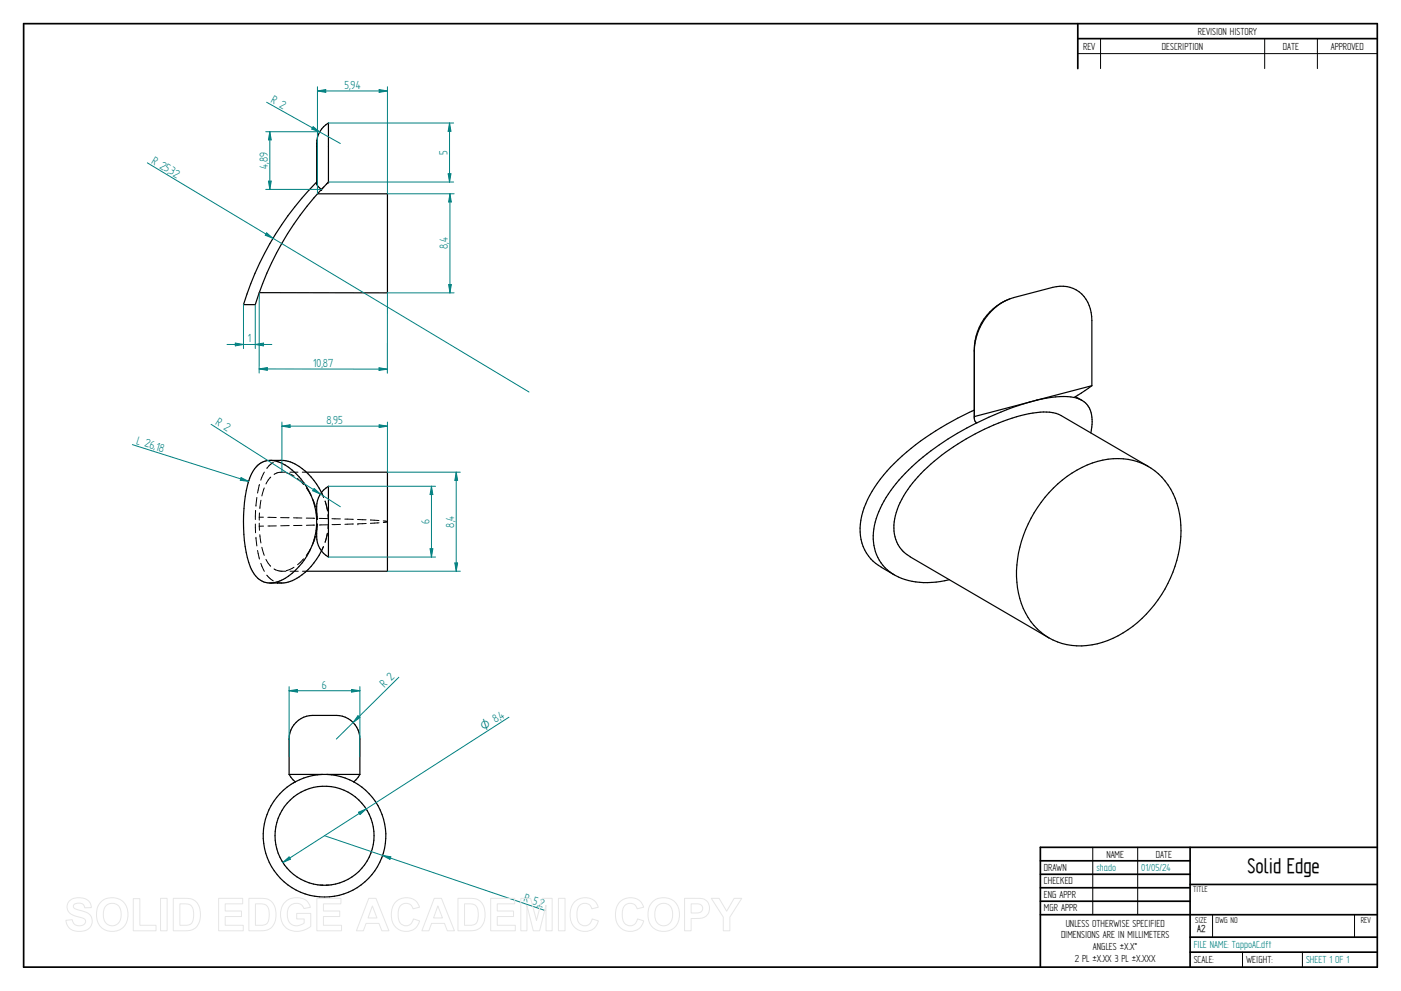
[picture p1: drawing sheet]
<svg xmlns="http://www.w3.org/2000/svg" width="594mm" height="420mm" viewBox="0 0 594 420" stroke-linecap="round" stroke-linejoin="round" font-family="sans-serif">
<g fill="none" stroke="#000" stroke-width=".72">
<path d="M10 10h574v400h-574zM457 10v19.1M457 16.4h127M504.6 359.2v50.8M584 359.2h-142.9v50.8M441.1 365h63.5M441.1 370.7h63.5M441.1 376.4h63.5M504.6 375h79.4M441.1 382.1h63.5M441.1 387.8h142.9M504.6 397.3h79.4"/>
<path d="M504.6 403.7h79.4"/>
</g>
<g fill="none" stroke="#000" stroke-width=".42">
<path d="M466.7 16.4v12.7M536.3 16.4v12.7M558.6 16.4v12.7M457 22.7h127M134.3 77.2h.1M137.3 79.2l-1 1.1M139.3 77.2l-1 1M136.3 80.3h.1M413.1 148.6v.2M115.9 196.1l-2.7 2.4M119.5 195.2l-1.8 .2M108.4 216.5h.1"/>
<path d="M108.4 216.5l-.1 3.8M108.9 210.9l-.4 3.7M109.9 219.3h1.8M109.9 219.3v1.2M110 217.5l-.1 1.8M110 205.4l-.8 3.6M110.7 212.1l-.5 3.5M112 206.9l-1 3.4M112.1 200.2l-1.5 3.4M113.6 219.3l3.5 .1M114.8 202.3l-2 2.9M119 219.5h3.6"/>
<path d="M121.1 200.2l-2.8 .1-2.1 .8M121.4 200.4l3.3 1.5M122.9 200.2h3.5M124.5 219.5l3.5 .1M126.2 202.9l2.6 2.5M126.2 202.9h.1M128.2 200.2h1.7M129.9 219.7l3.6 .1M129.9 206.9l1.9 3M132.6 211.6l1.2 3.3M134.2 216.7l.4 3.6M135.3 219.8l3.6 .1"/>
<path d="M137.2 210.6h.1M137.2 210.6l-.9-1.8 .8 1.8M137.8 212.5l1 3.7M137.9 212.4l.9 3.8M138.8 216.2h.1M139.1 218.2l.2 2-.2-2M140.8 219.9l3.5 .1M108.3 222.2l.1 3.7M108.5 227.8l.4 3.7M109.2 233.4l.8 3.6M109.9 221.8v1.3M109.9 223.1l.1 1.7"/>
<path d="M110.2 226.7l.5 3.5M110.6 238.8l1.5 3.4M111 232l1 3.5M111.8 223.1h-1.9M112.8 237.2l2 2.9M117.2 223h-3.6M122.6 222.8l-3.6 .1M128.1 222.8h-3.6M128.7 236.9l-2.5 2.5M131.8 232.5l-1.9 3M133.5 222.6l-3.6 .1M133.8 227.5h.1"/>
<path d="M133.8 227.5l-1.2 3.3M134.6 222.1l-.4 3.6M137.1 231.7l-.8 1.9M137.2 231.8l-.9 1.8M138.8 226.1l-1 3.8M138.8 226.1l-.9 3.8M139 222.5l-3.6 .1M139.3 222.2l-.2 1.9M144.4 222.3l-3.6 .1M146.2 220.1l3.6 .1M149.9 222.2l-3.6 .1M151.7 220.3l3.5 .1"/>
<path d="M151.8 222.1h.1M155.3 222l-3.5 .1M157.1 220.5l3.6 .2M160.7 221.7l-3.6 .2M162.5 220.9l1.8 .3-1.7 .3M113.2 243.8l2.7 2.5M116.2 241.2l2.2 .9 2.8 .1M117.7 247l1.8 .2M117.7 247h.1M123 242.2h3.5M124.7 240.5l-3.3 1.4M128.3 242.2h1.6"/>
<path d="M124.6 331.8l-.3 .2M125.4 331.4l-.4 .2M149.7 331.3l.2 .1M150.1 331.6h.2M463.4 359.2v28.6M482.4 359.2v28.6M135.7 375.2h1.3M138.3 375.2h1.2M514.2 387.9v9.4M574.4 387.9v9.4M526.9 403.7v6.3M552.3 403.7v6.3"/>
</g>
<g fill="none" stroke="#000" stroke-width=".51">
<path d="M137.2 53.8l2.1-1.6v25l-3 3.1-1.5-1.3-.5-1.1v-17.1a9.9 9.9 0 0 1 2.9-7zM134.3 77.2a126.6 126.6 0 0 0-31.1 52h5a126.8 126.8 0 0 1 28.1-48.9M134.6 82.2h29.7v42l-54.4-.1M428 126.8a23.1 23.1 0 0 0-14.9 21.7v28.7M413.2 149a24.3 24.3 0 0 1 16.6-22.8l16.6-4.4a12.8 12.8 0 0 1 16.5 12.4l.1 29.3M413.1 173.9a110.3 110.3 0 0 0-38.5 27.6 37.1 37.1 0 0 0-9.9 24.1 17.4 17.4 0 0 0 9 14.9M414.1 179.3a100.6 100.6 0 0 0-35.3 27.2 34.1 34.1 0 0 0-8.4 23.4 18.4 18.4 0 0 0 16.4 16.6 36.9 36.9 0 0 0 15.7-.7M436.4 170.5l-23.2 6.1-.1 .7M436.4 170.5a127.1 127.1 0 0 0-22.2 8.8 2.2 2.2 0 0 1-1.1-2M439.7 169.6l-3.3 .9M450 176.2l37.1 21.7M450 176.2a22.4 22.4 0 0 0-15.4-.4 95.3 95.3 0 0 0-47.6 29 30.1 30.1 0 0 0-7.9 20.4 13.4 13.4 0 0 0 6.9 10.9l58.7 34.3"/>
<path d="M455.5 168.5a9.3 9.3 0 0 1 7.6 10.3l-.5 4.8M456.1 168.1l2.7 1.7M463 163.5l-23.3 6.1M463 163.5l-7.6 5a36.9 36.9 0 0 0-15.7 1.1M115.1 195.2a16.1 16.1 0 0 1 10.2 5.4 29.2 29.2 0 0 1 9 19.6M129.9 200.2h34.4v42h-34.4M136.3 208.8a23.8 23.8 0 0 0-15-13.4l-6.9-.2a9.2 9.2 0 0 0-8.2 6.6 63.9 63.9 0 0 0 0 38.6 9.3 9.3 0 0 0 8.1 6.8h5.2a20 20 0 0 0 14.7-10.1l2.1-3.5M137.2 207.8l2.1-1.6v30a10 10 0 0 1-5-8.7v-12.7a10.1 10.1 0 0 1 2.9-7zM446.7 207a37.9 37.9 0 0 1 31.7-12.2 26.7 26.7 0 0 1 21.8 23.1 51.5 51.5 0 0 1-19.9 47.7 33.7 33.7 0 0 1-31.9 6.6 27.6 27.6 0 0 1-16.9-23 51.5 51.5 0 0 1 15.2-42.2zM134.3 222.2a28.3 28.3 0 0 1-16.4 24.4l-2.9 .6M373.7 240.5l5.6 3.3M122.6 328.3h30"/>
<path d="M122.6 328.3l2.6 3.2M136.6 328.3l-5.9 1-5.5 2.2M138.6 328.3l5.9 1 5.5 2.2M150 331.5a26 26 0 0 1 7.7 39.4 26 26 0 0 1-40.2 0 26 26 0 0 1 7.7-39.4M152.6 328.3v-14.9a10 10 0 0 0-10-10.1h-10a10.1 10.1 0 0 0-10 10.1v14.9M152.6 328.3l-2.6 3.2"/>
<circle cx="137.6" cy="354.3" r="21"/>
</g>
<g fill="#000">
<circle cx="139.3" cy="77.2" r=".25"/>
<circle cx="136.3" cy="80.3" r=".25"/>
</g>
<path d="M164.3 82.2h28.3M164.3 124.2h28.3M190.2 120.6h1.2l-.6 3.6z" fill="none" stroke="#008080" stroke-width=".42"/>
<path d="M190.2 120.6h1.2l-.6 3.6z" fill="#008080"/>
<path d="M190.8 82.2l.6 3.4h-1.2z" fill="none" stroke="#008080" stroke-width=".42"/>
<path d="M190.8 82.2l.6 3.4h-1.2z" fill="#008080"/>
<path d="M134.6 36.8v45.4M160.8 38l3.5 .6-3.5 .6zM164.3 36.8v45.4M190.8 82.2v42" fill="none" stroke="#008080" stroke-width=".42"/>
<path d="M160.8 38l3.5 .6-3.5 .6z" fill="#008080"/>
<path d="M134.6 38.6l3.5-.6v1.2z" fill="none" stroke="#008080" stroke-width=".42"/>
<path d="M134.6 38.6l3.5-.6v1.2z" fill="#008080"/>
<path d="M134.6 38.6h29.7M109.9 124.1v34.1M164.3 124.2l-.1 34M160.7 155.9l3.5 .6-3.5 .6z" fill="none" stroke="#008080" stroke-width=".42"/>
<path d="M160.7 155.9l3.5 .6-3.5 .6z" fill="#008080"/>
<path d="M109.9 156.4l3.5-.6v1.2z" fill="none" stroke="#008080" stroke-width=".42"/>
<path d="M109.9 156.4l3.5-.6v1.2z" fill="#008080"/>
<path d="M103.2 129.2v18.6M108.2 129.2v18.6M99.8 145.5l3.4 .5-3.4 .6zM109.9 156.4l54.3 .1" fill="none" stroke="#008080" stroke-width=".42"/>
<path d="M99.8 145.5l3.4 .5-3.4 .6z" fill="#008080"/>
<path d="M108.2 146l3.6-.5v1.1z" fill="none" stroke="#008080" stroke-width=".42"/>
<path d="M108.2 146l3.6-.5v1.1z" fill="#008080"/>
<path d="M62.5 69l161.8 97.2M113.1 98.7l2.7 2.3-3.3-1.3zM96.3 146h19" fill="none" stroke="#008080" stroke-width=".42"/>
<path d="M113.1 98.7l2.7 2.3-3.3-1.3z" fill="#008080"/>
<path d="M113.1 43.3l31.2 17.5M132.8 53.7l2.7 2.2-3.3-1.2z" fill="none" stroke="#008080" stroke-width=".42"/>
<path d="M132.8 53.7l2.7 2.2-3.3-1.2z" fill="#008080"/>
<path d="M139.3 52.2h53.1M139.3 77.2h53.1M190 73.7h1.2l-.6 3.5z" fill="none" stroke="#008080" stroke-width=".42"/>
<path d="M190 73.7h1.2l-.6 3.5z" fill="#008080"/>
<path d="M190.6 52.2l.6 3.5h-1.2z" fill="none" stroke="#008080" stroke-width=".42"/>
<path d="M190.6 52.2l.6 3.5h-1.2z" fill="#008080"/>
<path d="M112.7 55.8h22.9M114.4 55.8l.6 3.5h-1.2zM190.6 52.2v25M112.7 80.3h23.6" fill="none" stroke="#008080" stroke-width=".42"/>
<path d="M114.4 55.8l.6 3.5h-1.2z" fill="#008080"/>
<path d="M113.8 76.8h1.2l-.6 3.5z" fill="none" stroke="#008080" stroke-width=".42"/>
<path d="M113.8 76.8h1.2l-.6 3.5z" fill="#008080"/>
<path d="M114.4 55.8v24.5M164.3 200.2h30.9M192.9 238.7h1.1l-.5 3.5zM164.3 242.2h30.9" fill="none" stroke="#008080" stroke-width=".42"/>
<path d="M192.9 238.7h1.1l-.5 3.5z" fill="#008080"/>
<path d="M193.5 200.2l.5 3.5h-1.1z" fill="none" stroke="#008080" stroke-width=".42"/>
<path d="M193.5 200.2l.5 3.5h-1.1z" fill="#008080"/>
<path d="M119.5 178.9v21.3M164.3 178.9v21.3M160.8 180.1l3.5 .6-3.5 .6zM193.5 200.2v42" fill="none" stroke="#008080" stroke-width=".42"/>
<path d="M160.8 180.1l3.5 .6-3.5 .6z" fill="#008080"/>
<path d="M119.5 180.7l3.5-.6v1.2z" fill="none" stroke="#008080" stroke-width=".42"/>
<path d="M119.5 180.7l3.5-.6v1.2z" fill="#008080"/>
<path d="M56.1 188.5l49.3 15.6M119.5 180.7h44.8M102.2 202.5l3.2 1.6-3.5-.5z" fill="none" stroke="#008080" stroke-width=".42"/>
<path d="M102.2 202.5l3.2 1.6-3.5-.5z" fill="#008080"/>
<path d="M89.5 179.9l54.8 34.9M133.2 207.1l2.6 2.4-3.2-1.4z" fill="none" stroke="#008080" stroke-width=".42"/>
<path d="M133.2 207.1l2.6 2.4-3.2-1.4z" fill="#008080"/>
<path d="M139.3 206.2h45.4M183 206.2l.6 3.5h-1.2zM139.3 236.2h45.4" fill="none" stroke="#008080" stroke-width=".42"/>
<path d="M183 206.2l.6 3.5h-1.2z" fill="#008080"/>
<path d="M182.4 232.7h1.2l-.6 3.5z" fill="none" stroke="#008080" stroke-width=".42"/>
<path d="M182.4 232.7h1.2l-.6 3.5z" fill="#008080"/>
<path d="M183 206.2v30M215.8 304.1l-95.9 61.6M119.9 365.7l2.7-2.4 .6 1z" fill="none" stroke="#008080" stroke-width=".42"/>
<path d="M119.9 365.7l2.7-2.4 .6 1z" fill="#008080"/>
<path d="M152 344.4l3.3-1.4-2.7 2.4z" fill="none" stroke="#008080" stroke-width=".42"/>
<path d="M152 344.4l3.3-1.4-2.7 2.4z" fill="#008080"/>
<path d="M137.6 354.3l93.5 31.7M162.2 362.7l3.5 .6-.4 1.1z" fill="none" stroke="#008080" stroke-width=".42"/>
<path d="M162.2 362.7l3.5 .6-.4 1.1z" fill="#008080"/>
<path d="M169.1 287.1l-26.5 26.3M151.8 303.4l.8 .8-2.9 2.1z" fill="none" stroke="#008080" stroke-width=".42"/>
<path d="M151.8 303.4l.8 .8-2.9 2.1z" fill="#008080"/>
<path d="M122.6 292.9l3.5-.6v1.2zM122.6 291.1v29.7M152.6 291.1v29.7" fill="none" stroke="#008080" stroke-width=".42"/>
<path d="M122.6 292.9l3.5-.6v1.2z" fill="#008080"/>
<path d="M149.1 292.3l3.5 .6-3.5 .6z" fill="none" stroke="#008080" stroke-width=".42"/>
<path d="M149.1 292.3l3.5 .6-3.5 .6z" fill="#008080"/>
<path d="M122.6 292.9h30" fill="none" stroke="#008080" stroke-width=".42"/>
<g fill="none" stroke="#e6e6e6" stroke-width=".42">
<path d="M29.6 381.8a6.5 6.5 0 0 1 8.5 .8l.6 2.2-2.8 .1a2.7 2.7 0 0 0-2.1-2 2.7 2.7 0 0 0-2.7 1.1 1.87 1.87 0 0 0 2.2 1.8l1.4 .4a4.4 4.4 0 0 1 4 6.2 6.4 6.4 0 0 1-9.1 1.3l-1.2-1.8-.5-1.7 2.7-.3a2.94 2.94 0 0 0 2.6 2.6 2.94 2.94 0 0 0 3.1-1.9 2.67 2.67 0 0 0-2.9-1.8 4.9 4.9 0 0 1-5-4.3l.4-1.6zM43.1 382.1a6.9 6.9 0 0 1 8.2-.5 6.9 6.9 0 0 1 2.8 7.7 6.7 6.7 0 0 1-8 5.5 6.7 6.7 0 0 1-5.1-8.3 6.4 6.4 0 0 1 2.1-4.4zM44.8 384.2a3.9 3.9 0 0 1 4.6-.8 3.9 3.9 0 0 1 2 4.3 3.8 3.8 0 0 1-1.9 4.3 3.8 3.8 0 0 1-4.6-.7 6.6 6.6 0 0 1-.1-7.1zM56.5 381h2.8v11.3h6.9v2.3h-9.7zM68.1 380.9h2.8v13.7h-2.8zM73.5 380.9h5a5.9 5.9 0 0 1 6.5 7 5.9 5.9 0 0 1-6.3 6.7h-5.2zM76.3 383.2h1.8a3.4 3.4 0 0 1 4 3.9v1.2a3.2 3.2 0 0 1-3.8 4h-2zM92.7 380.9h10.2v2.3h-7.4v3h6.9v2.4h-6.9v3.7h7.7v2.3h-10.5zM105.5 380.9h5.1a5.9 5.9 0 0 1 6.4 7 5.9 5.9 0 0 1-6.3 6.7h-5.2zM108.3 383.2h1.9a3.4 3.4 0 0 1 4 3.9v1.2a3.2 3.2 0 0 1-3.8 4h-2.1zM120.9 382.4a7.3 7.3 0 0 1 9.7 .1l1 2.2-2.7 .5a3.7 3.7 0 0 0-4.6-2 3.7 3.7 0 0 0-2.5 4.4 4.2 4.2 0 0 0 2.2 4.5 4.2 4.2 0 0 0 5-.8v-1.7h-3.2v-2.3h6v5.4a8.1 8.1 0 0 1-11.8-.8 8.3 8.3 0 0 1 .9-9.5zM134.4 380.9h10.2v2.3h-7.4v3h6.9v2.4h-6.9v3.7h7.6v2.3h-10.4z"/>
<path d="M156.4 380.9h3l5.5 13.7h-3l-1.2-3.1h-5.5l-1.1 3.1h-3zM157.9 384.1l1.9 5.1h-3.7zM167.7 382.5a6 6 0 0 1 10.2 2.1l-2.8 .7a3.2 3.2 0 0 0-3.9-2.2 3.2 3.2 0 0 0-2.4 3.8 4.6 4.6 0 0 0 2.5 5.5 3.2 3.2 0 0 0 4-2.8l2.6 .8a6.1 6.1 0 0 1-7.2 4.3 6.1 6.1 0 0 1-4.8-6.8 7.7 7.7 0 0 1 1.8-5.4zM184.1 380.9h3.1l5.5 13.7h-3l-1.2-3.1h-5.5l-1.1 3.1h-3zM185.7 384.1l1.9 5.1h-3.8zM194.2 380.9h5a5.9 5.9 0 0 1 6.5 7 5.9 5.9 0 0 1-6.3 6.7h-5.2zM197 383.2h1.8a3.4 3.4 0 0 1 4 3.9v1.2a3.2 3.2 0 0 1-3.8 4h-2zM208.1 380.9h10.2v2.3h-7.4v3h6.9v2.4h-6.9v3.7h7.6v2.3h-10.4zM220.8 380.9h4.2l2.5 9.3 2.4-9.3h4.2v13.7h-2.5l-.1-10.8-2.7 10.8h-2.7l-2.7-10.8v10.8h-2.6zM236.8 380.9h2.8v13.7h-2.8zM243.5 382.5a6 6 0 0 1 10.2 2.1l-2.8 .7a3.2 3.2 0 0 0-3.8-2.2 3.2 3.2 0 0 0-2.4 3.8 4.6 4.6 0 0 0 2.4 5.5 3.2 3.2 0 0 0 4-2.8l2.6 .8a6.1 6.1 0 0 1-7.2 4.3 6.1 6.1 0 0 1-4.7-6.8 7.7 7.7 0 0 1 1.7-5.4zM262.7 382.5a6 6 0 0 1 10.2 2.1l-2.7 .7a3.2 3.2 0 0 0-3.9-2.2 3.2 3.2 0 0 0-2.4 3.8 4.6 4.6 0 0 0 2.4 5.5 3.2 3.2 0 0 0 4-2.8l2.7 .8a6.1 6.1 0 0 1-7.2 4.3 6.1 6.1 0 0 1-4.8-6.8 7.7 7.7 0 0 1 1.7-5.4z"/>
<path d="M277 382.1a6.9 6.9 0 0 1 8.2-.5 6.9 6.9 0 0 1 2.8 7.7 6.7 6.7 0 0 1-8.1 5.5 6.7 6.7 0 0 1-5.1-8.3 6.4 6.4 0 0 1 2.2-4.4zM278.7 384.2a3.9 3.9 0 0 1 4.6-.8 3.9 3.9 0 0 1 1.9 4.3 3.8 3.8 0 0 1-1.8 4.3 3.8 3.8 0 0 1-4.7-.7 6.6 6.6 0 0 1 0-7.1zM290.3 380.9h5.2a4.4 4.4 0 0 1 5.4 4.3 4.4 4.4 0 0 1-5.4 4.2h-2.4v5.2h-2.8zM293.1 383.2h1.8a2.1 2.1 0 0 1 2.6 .6 2.1 2.1 0 0 1 0 2.6 3.4 3.4 0 0 1-2.9 .7h-1.5zM301.6 380.9h3.3l3.2 5.4 3.2-5.4h3.2l-5 7.9v5.8h-2.8v-5.8z"/>
</g>
<text font-size="10.1" x="529" y="370.2">Solid Edge</text>
<g font-size="5.6" fill="#008080">
<text x="146" y="37.7">5,94</text>
<text x="114.5" y="43.2" transform="rotate(29 114.5 43.2)">R 2</text>
<text x="189.7" y="65.7" transform="rotate(-90 189.7 65.7)">5</text>
<text x="64" y="68.9" transform="rotate(31 64 68.9)">R 25,</text>
<text x="113.5" y="71.6" transform="rotate(-90 113.5 71.6)">4,89</text>
<text x="71.6" y="73.5" transform="rotate(31 71.6 73.5)">32</text>
<text x="189.9" y="105.6" transform="rotate(-90 189.9 105.6)">8,4</text>
<text x="105" y="145.2">1</text>
<text x="132.8" y="155.6">10,87</text>
<text x="91.1" y="179.8" transform="rotate(33 91.1 179.8)">R 2</text>
<text x="138.4" y="179.8">8,95</text>
<text x="57.6" y="188" transform="rotate(17 57.6 188)">L 26,</text>
<text x="65.8" y="190.7" transform="rotate(17 65.8 190.7)">18</text>
<text x="182.1" y="222.2" transform="rotate(-90 182.1 222.2)">6</text>
<text x="192.6" y="223.6" transform="rotate(-90 192.6 223.6)">8,4</text>
<text x="136.5" y="292">6</text>
<text x="163.1" y="291.8" transform="rotate(-45 163.1 291.8)">R 2</text>
<text x="212.5" y="305.1" transform="rotate(-33 212.5 305.1)">4</text>
<text x="221.8" y="381.9" transform="rotate(19 221.8 381.9)">R 5,</text>
<text x="228.2" y="384.1" transform="rotate(19 228.2 384.1)">2</text>
</g>
<text font-size="5.4" fill="#008080" x="205.1" y="309.9" transform="rotate(-33 205.1 309.9)">O 8,</text>
<g font-size="4.9">
<text x="507.9" y="14.7">REVISION HISTORY</text>
<text x="459.3" y="21">REV</text>
<text x="492.7" y="21">DESCRIPTION</text>
<text x="544" y="21">DATE</text>
<text x="564.3" y="21">APPROVED</text>
<text x="469.1" y="363.6">NAME</text>
<text x="490.1" y="363.6">DATE</text>
<text x="442.7" y="369.3">DRAWN</text>
<text x="442.7" y="375">CHECKED</text>
<text x="442.7" y="380.7">ENG APPR</text>
<text x="442.7" y="386.4">MGR APPR</text>
<text x="451.9" y="392.9">UNLESS OTHERWISE SPECIFIED</text>
<text x="449.9" y="397.9">DIMENSIONS ARE IN MILLIMETERS</text>
<text x="455.7" y="407.8">2 PL ±X.XX 3 PL ±X.XXX</text>
<text x="463.5" y="402.9">ANGLES ±X.X°</text>
<text x="506.2" y="408.3">SCALE:</text>
<text x="528.4" y="408.3">WEIGHT:</text>
</g>
<g font-size="4.9" fill="#008080">
<text x="464.9" y="369.3">shado</text>
<text x="483.9" y="369.3">01/05/24</text>
<text x="506.2" y="402">FILE NAME: TappoAC.dft</text>
<text x="553.8" y="408.4">SHEET 1 OF 1</text>
</g>
<text font-size="4.8" x="507.7" y="395.3">A2</text>
<g font-size="4.1">
<text x="505.9" y="378.3">TITLE</text>
<text x="506.9" y="391.1">SIZE</text>
<text x="515.4" y="391.1">DWG NO</text>
<text x="577" y="391.1">REV</text>
</g>
</svg>
